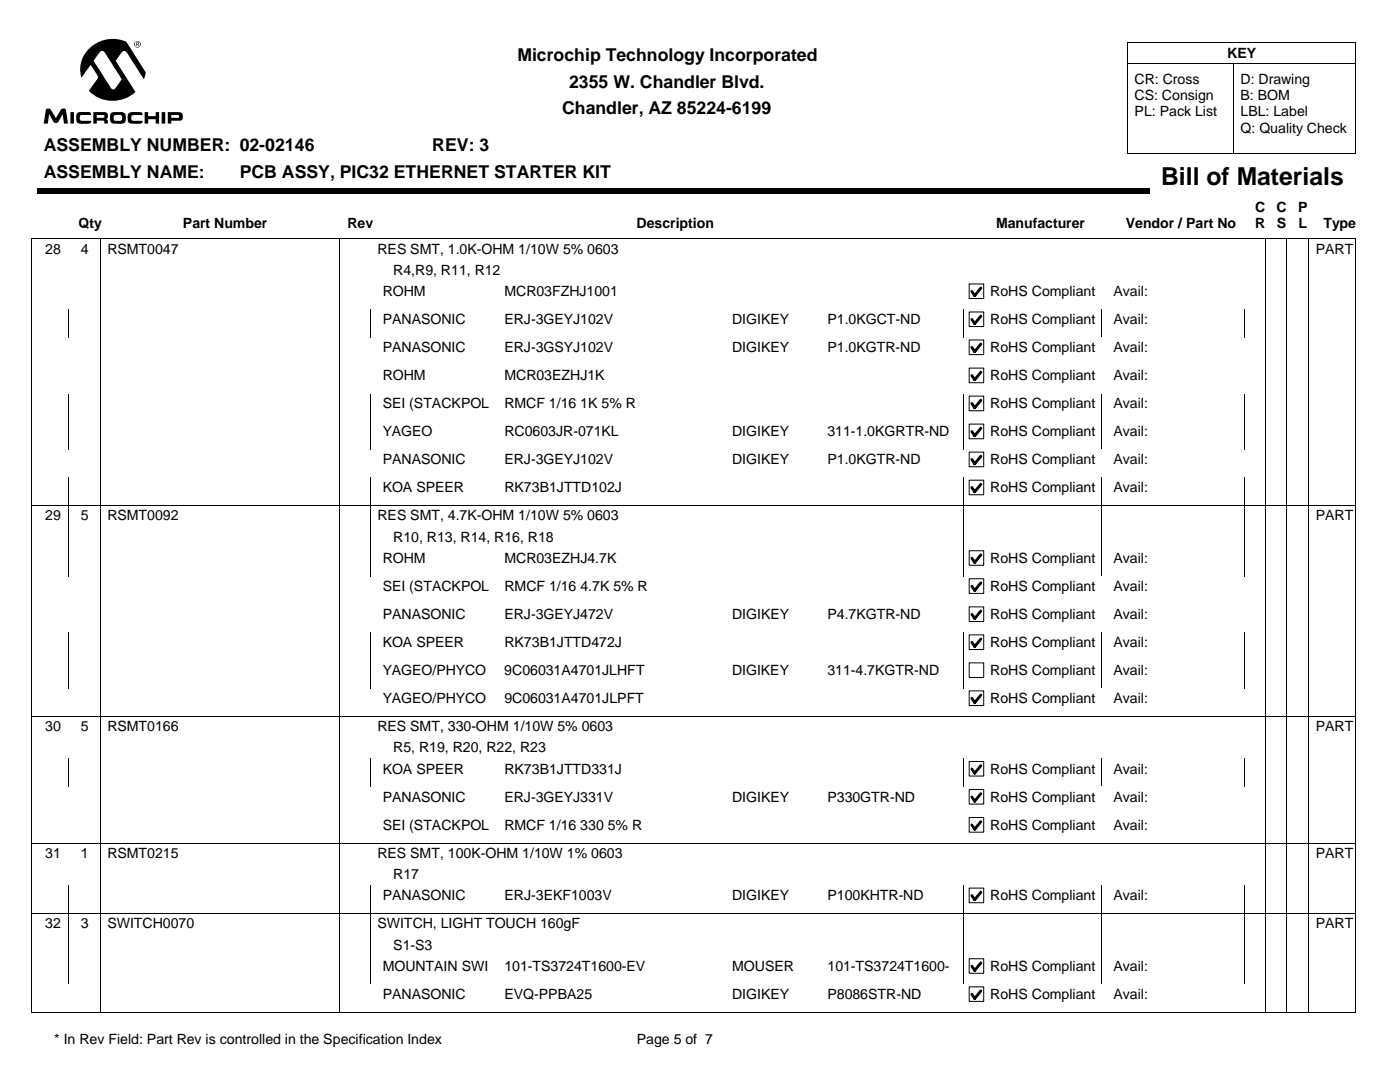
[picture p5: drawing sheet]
<svg xmlns="http://www.w3.org/2000/svg" width="279mm" height="216mm" viewBox="0 0 279 216" stroke-linecap="round" stroke-linejoin="round" font-family="sans-serif">
<g fill="#000">
<path d="M7.4 37.6h222v1.1h-222z"/>
<path d="M26.8 8.8a.66 .66 0 0 1 1.3 0 .66 .66 0 0 1-1.3 0zM33.5 22.4h2.1a.87 .87 0 0 1 .9 .7 .87 .87 0 0 1-.7 1h-1.6v.6h-.7zM32.3 22.4h.7v2.3h-.7zM18 9.5a6.7 6.7 0 0 1 7.2-1.1l3.9 6-.4 1.4-3.3-5.2a.63 .63 0 0 0-.6-.4 .63 .63 0 0 0-.6 .4l-1.1 1.5 3.9 6.3a6.7 6.7 0 0 1-9.3-.3l1.7-2.4 .2-.3-1.5-2.5-1.9 2.6a5.8 5.8 0 0 1 1.8-6zM28.9 22.4h.7v.8h1.5v-.8h.6v2.3h-.6v-.9h-1.5v.9h-.7zM25.7 22.6a3.7 3.7 0 0 1 2.5-.2l.1 .1 .1 .5h-1.8a.6 .6 0 0 0-.4 .5 .6 .6 0 0 0 .4 .6h1.8l-.1 .5-.9 .1a2.11 2.11 0 0 1-1.8-.4 2.22 2.22 0 0 1 .1-1.7zM22.3 22.5l.7-.1a2.94 2.94 0 0 1 1.9 .2l.2 .3a1.42 1.42 0 0 1-.6 1.7l-.8 .1a1.77 1.77 0 0 1-1.6-.4 1.9 1.9 0 0 1 .2-1.8zM18.6 22.4h2.4a.77 .77 0 0 1 .6 .6 .77 .77 0 0 1-.4 .8 .7 .7 0 0 1 .3 .9h-.7v-.5l-.2-.1h-1.3v.6h-.7zM15.4 22.6a4 4 0 0 1 2.4-.2l.3 .1 .1 .4h-1.8a.6 .6 0 0 0-.5 .6 .6 .6 0 0 0 .4 .6h1.9l-.2 .5-1.8 .1a.77 .77 0 0 1-1-.8v-1zM14.1 22.4h.7v2.3h-.7zM9.3 21.7h.5l.3 .1 1.1 1.8 .9-1.7a.61 .61 0 0 1 1.1 .1l.4 2.7h-.8l-.3-1.9-.8 1.5-.4 .2-.6-.1-.9-1.6-.3 1.9h-.8zM26.8 8.8a.6 .6 0 0 0 1.2 0 .6 .6 0 0 0-1.2 0zM34.2 22.9v.6h1.4a.31 .31 0 0 0 .2-.3 .31 .31 0 0 0-.3-.3zM19.9 10.4l-1.2 1.7 3.3 5.3a.58 .58 0 0 0 .5 .4 .58 .58 0 0 0 .6-.3l1.2-1.7-3.5-5.4-.4-.2zM22.9 23l-.2 .2 .1 .8 1.2 .1a.63 .63 0 0 0 .4-.6 .63 .63 0 0 0-.4-.6zM19.3 22.9v.6h1.3a.29 .29 0 0 0 .2-.3 .29 .29 0 0 0-.3-.3zM27.2 8.4l.5 .1v.2l-.2 .2 .3 .3h-.2l-.2-.3h-.1v.3h-.1zM27.3 8.5v.3l.3-.1v-.1z"/>
</g>
<path d="M225.1 12.7h45.5M225.1 8.5h45.5v22.2h-45.5M225.1 8.5v22.2M246.3 12.7v18M20.1 47.6v8.5M67.7 47.6v8.5M252.6 47.6v8.5M256.8 47.6v8.5M261.1 47.6v8.5M270.4 47.7l-264-.1v8.5M270.6 47.6v8.5" fill="none" stroke="#000" stroke-width=".2"/>
<path d="M193.4 56.7h2.9v2.9h-2.9z" fill="#fff"/>
<path d="M193.4 56.7h2.9v2.9h-2.9z" fill="none" stroke="#000" stroke-width=".2"/>
<path d="M195.7 57.5l-1.2 1.5-.5-.9" fill="none" stroke="#000" stroke-width=".56"/>
<path d="M197.4 56.1h22.4v4h-22.4z" fill="#fff"/>
<path d="M6.4 56.1v5.6M20.1 56.1v5.6M67.7 56.1v5.6M252.6 56.1v5.6M256.8 56.1v5.6M261.1 56.1v5.6M270.6 56.1v5.6" fill="none" stroke="#000" stroke-width=".2"/>
<path d="M193.4 62.3h2.9v2.9h-2.9z" fill="#fff"/>
<path d="M193.4 62.3h2.9v2.9h-2.9z" fill="none" stroke="#000" stroke-width=".2"/>
<path d="M195.7 63.1l-1.2 1.5-.5-.9" fill="none" stroke="#000" stroke-width=".56"/>
<path d="M197.4 61.7h22.4v4h-22.4z" fill="#fff"/>
<path d="M6.4 61.7v5.6M13.7 61.7v5.6M20.1 61.7v5.6M67.7 61.7v5.6M74 61.7v5.6M192.4 61.7v5.6M219.8 61.7v5.6M248.4 61.7v5.6M252.6 61.7v5.6M256.8 61.7v5.6M261.1 61.7v5.6M270.6 61.7v5.6" fill="none" stroke="#000" stroke-width=".2"/>
<path d="M193.4 67.9h2.9v2.9h-2.9z" fill="#fff"/>
<path d="M193.4 67.8h2.9v3h-2.9z" fill="none" stroke="#000" stroke-width=".2"/>
<path d="M195.7 68.7l-1.2 1.5-.5-.9" fill="none" stroke="#000" stroke-width=".56"/>
<path d="M197.4 67.3h22.4v4h-22.4z" fill="#fff"/>
<path d="M6.4 67.3v5.6M20.1 67.3v5.6M67.7 67.3v5.6M252.6 67.3v5.6M256.8 67.3v5.6M261.1 67.3v5.6M270.6 67.3v5.6" fill="none" stroke="#000" stroke-width=".2"/>
<path d="M193.4 73.5h2.9v2.9h-2.9z" fill="#fff"/>
<path d="M193.4 73.4h2.9v3h-2.9z" fill="none" stroke="#000" stroke-width=".2"/>
<path d="M195.7 74.3l-1.2 1.5-.5-.9" fill="none" stroke="#000" stroke-width=".56"/>
<path d="M197.4 72.9h22.4v4h-22.4z" fill="#fff"/>
<path d="M6.4 72.9v5.6M20.1 72.9v5.6M67.7 72.9v5.6M252.6 72.9v5.6M256.8 72.9v5.6M261.1 72.9v5.6M270.6 72.9v5.6" fill="none" stroke="#000" stroke-width=".2"/>
<path d="M193.4 79.1h2.9v2.9h-2.9z" fill="#fff"/>
<path d="M193.4 79h2.9v3h-2.9z" fill="none" stroke="#000" stroke-width=".2"/>
<path d="M195.7 79.9l-1.2 1.5-.5-.9" fill="none" stroke="#000" stroke-width=".56"/>
<path d="M197.4 78.5h22.4v4h-22.4z" fill="#fff"/>
<path d="M6.4 78.5v5.6M13.7 78.5v5.6M20.1 78.5v5.6M67.7 78.5v5.6M74 78.5v5.6M192.4 78.5v5.6M219.8 78.5v5.6M248.4 78.5v5.6M252.6 78.5v5.6M256.8 78.5v5.6M261.1 78.5v5.6M270.6 78.5v5.6" fill="none" stroke="#000" stroke-width=".2"/>
<path d="M193.4 84.6h2.9v2.9h-2.9z" fill="#fff"/>
<path d="M193.4 84.6h2.9v2.9h-2.9z" fill="none" stroke="#000" stroke-width=".2"/>
<path d="M195.7 85.4l-1.2 1.6-.5-.9" fill="none" stroke="#000" stroke-width=".56"/>
<path d="M197.4 84.1h22.4v4h-22.4z" fill="#fff"/>
<path d="M6.4 84.1v5.6M13.7 84.1v5.6M20.1 84.1v5.6M67.7 84.1v5.6M74 84.1v5.6M192.4 84.1v5.6M219.8 84.1v5.6M248.4 84.1v5.6M252.6 84.1v5.6M256.8 84.1v5.6M261.1 84.1v5.6M270.6 84.1v5.6" fill="none" stroke="#000" stroke-width=".2"/>
<path d="M193.4 90.2h2.9v2.9h-2.9z" fill="#fff"/>
<path d="M193.4 90.2h2.9v2.9h-2.9z" fill="none" stroke="#000" stroke-width=".2"/>
<path d="M195.7 91l-1.2 1.5-.5-.8" fill="none" stroke="#000" stroke-width=".56"/>
<path d="M197.4 89.7h22.4v4h-22.4z" fill="#fff"/>
<path d="M6.4 89.7v5.6M20.1 89.7v5.6M67.7 89.7v5.6M252.6 89.7v5.6M256.8 89.7v5.6M261.1 89.7v5.6M270.6 89.7v5.6" fill="none" stroke="#000" stroke-width=".2"/>
<path d="M193.4 95.8h2.9v2.9h-2.9z" fill="#fff"/>
<path d="M193.4 95.8h2.9v2.9h-2.9z" fill="none" stroke="#000" stroke-width=".2"/>
<path d="M195.7 96.6l-1.2 1.5-.5-.8" fill="none" stroke="#000" stroke-width=".56"/>
<path d="M197.4 95.3h22.4v4h-22.4z" fill="#fff"/>
<g fill="none" stroke="#000" stroke-width=".2">
<path d="M6.4 95.3v14M13.7 95.3v14M20.1 95.3v14M67.7 95.3v14M74 95.3v14M192.4 95.3v14M219.8 95.3v14M248.4 95.3v14M252.6 95.3v14M256.8 95.3v14M261.1 95.3v14M270.6 95.3v14"/>
<path d="M6.3 100.9h264.1"/>
</g>
<path d="M193.4 109.9h2.9v2.9h-2.9z" fill="#fff"/>
<path d="M193.4 109.9h2.9v2.9h-2.9z" fill="none" stroke="#000" stroke-width=".2"/>
<path d="M195.7 110.7l-1.2 1.5-.5-.8" fill="none" stroke="#000" stroke-width=".56"/>
<path d="M197.4 109.3h22.4v4h-22.4z" fill="#fff"/>
<path d="M6.4 109.3v5.7M13.7 109.3v5.7M20.1 109.3v5.7M67.7 109.3v5.7M74 109.3v5.7M192.4 109.3v5.7M219.8 109.3v5.7M248.4 109.3v5.7M252.6 109.3v5.7M256.8 109.3v5.7M261.1 109.3v5.7M270.6 109.3v5.7" fill="none" stroke="#000" stroke-width=".2"/>
<path d="M193.4 115.5h2.9v2.9h-2.9z" fill="#fff"/>
<path d="M193.4 115.5h2.9v2.9h-2.9z" fill="none" stroke="#000" stroke-width=".2"/>
<path d="M195.7 116.3l-1.2 1.5-.5-.8" fill="none" stroke="#000" stroke-width=".56"/>
<path d="M197.4 115h22.4v3.9h-22.4z" fill="#fff"/>
<path d="M6.4 115v5.5M20.1 115v5.5M67.7 115v5.5M252.6 115v5.5M256.8 115v5.5M261.1 115v5.5M270.6 115v5.5" fill="none" stroke="#000" stroke-width=".2"/>
<path d="M193.4 121.1h2.9v2.9h-2.9z" fill="#fff"/>
<path d="M193.4 121.1h2.9v2.9h-2.9z" fill="none" stroke="#000" stroke-width=".2"/>
<path d="M195.7 121.9l-1.2 1.5-.5-.8" fill="none" stroke="#000" stroke-width=".56"/>
<path d="M197.4 120.6h22.4v3.9h-22.4z" fill="#fff"/>
<path d="M6.4 120.6v5.6M20.1 120.6v5.6M67.7 120.6v5.6M252.6 120.6v5.6M256.8 120.6v5.6M261.1 120.6v5.6M270.6 120.6v5.6" fill="none" stroke="#000" stroke-width=".2"/>
<path d="M193.4 126.7h2.9v2.9h-2.9z" fill="#fff"/>
<path d="M193.4 126.7h2.9v2.9h-2.9z" fill="none" stroke="#000" stroke-width=".2"/>
<path d="M195.7 127.5l-1.2 1.5-.5-.8" fill="none" stroke="#000" stroke-width=".56"/>
<path d="M197.4 126.2h22.4v3.9h-22.4z" fill="#fff"/>
<path d="M6.4 126.2v5.5M13.7 126.2v5.5M20.1 126.2v5.5M67.7 126.2v5.5M74 126.2v5.5M192.4 126.2v5.5M219.8 126.2v5.5M248.4 126.2v5.5M252.6 126.2v5.5M256.8 126.2v5.5M261.1 126.2v5.5M270.6 126.2v5.5" fill="none" stroke="#000" stroke-width=".2"/>
<path d="M193.4 132.3h2.9v2.9h-2.9z" fill="#fff"/>
<path d="M193.4 132.3h2.9v2.9h-2.9z" fill="none" stroke="#000" stroke-width=".2"/>
<path d="M197.4 131.7h22.4v4h-22.4z" fill="#fff"/>
<path d="M6.4 131.7v5.6M13.7 131.7v5.6M20.1 131.7v5.6M67.7 131.7v5.6M74 131.7v5.6M192.4 131.7v5.6M219.8 131.7v5.6M248.4 131.7v5.6M252.6 131.7v5.6M256.8 131.7v5.6M261.1 131.7v5.6M270.6 131.7v5.6" fill="none" stroke="#000" stroke-width=".2"/>
<path d="M193.4 137.9h2.9v2.9h-2.9z" fill="#fff"/>
<path d="M193.4 137.9h2.9v2.9h-2.9z" fill="none" stroke="#000" stroke-width=".2"/>
<path d="M195.7 138.7l-1.2 1.5-.5-.9" fill="none" stroke="#000" stroke-width=".56"/>
<path d="M197.4 137.3h22.4v4h-22.4z" fill="#fff"/>
<path d="M6.4 137.3v14.1M20.1 137.3v14.1M67.7 137.3v14.1M252.6 137.3v14.1M256.8 137.3v14.1M261.1 137.3v14.1M270.6 137.3v14.1M6.3 142.9h264.1" fill="none" stroke="#000" stroke-width=".2"/>
<path d="M193.4 152h2.9v2.9h-2.9z" fill="#fff"/>
<path d="M193.4 152h2.9v2.9h-2.9z" fill="none" stroke="#000" stroke-width=".2"/>
<path d="M195.7 152.8l-1.2 1.5-.5-.9" fill="none" stroke="#000" stroke-width=".56"/>
<path d="M197.4 151.4h22.4v4h-22.4z" fill="#fff"/>
<path d="M6.4 151.4v5.6M13.7 151.4v5.6M20.1 151.4v5.6M67.7 151.4v5.6M74 151.4v5.6M192.4 151.4v5.6M219.8 151.4v5.6M248.4 151.4v5.6M252.6 151.4v5.6M256.8 151.4v5.6M261.1 151.4v5.6M270.6 151.4v5.6" fill="none" stroke="#000" stroke-width=".2"/>
<path d="M193.4 157.6h2.9v2.8h-2.9z" fill="#fff"/>
<path d="M193.4 157.5h2.9v2.9h-2.9z" fill="none" stroke="#000" stroke-width=".2"/>
<path d="M195.7 158.4l-1.2 1.5-.5-.9" fill="none" stroke="#000" stroke-width=".56"/>
<path d="M197.4 157h22.4v4h-22.4z" fill="#fff"/>
<path d="M6.4 157v5.6M20.1 157v5.6M67.7 157v5.6M252.6 157v5.6M256.8 157v5.6M261.1 157v5.6M270.6 157v5.6" fill="none" stroke="#000" stroke-width=".2"/>
<path d="M193.4 163.2h2.9v2.9h-2.9z" fill="#fff"/>
<path d="M193.4 163.1h2.9v3h-2.9z" fill="none" stroke="#000" stroke-width=".2"/>
<path d="M195.7 164l-1.2 1.5-.5-.9" fill="none" stroke="#000" stroke-width=".56"/>
<path d="M197.4 162.6h22.4v4h-22.4z" fill="#fff"/>
<path d="M6.3 168.2h264.1M6.4 162.6v14.1M20.1 162.6v14.1M67.7 162.6v14.1M252.6 162.6v14.1M256.8 162.6v14.1M261.1 162.6v14.1M270.6 162.6v14.1" fill="none" stroke="#000" stroke-width=".2"/>
<path d="M193.4 177.2h2.9v2.9h-2.9z" fill="#fff"/>
<path d="M193.4 177.2h2.9v2.9h-2.9z" fill="none" stroke="#000" stroke-width=".2"/>
<path d="M195.7 178l-1.2 1.5-.5-.8" fill="none" stroke="#000" stroke-width=".56"/>
<path d="M197.4 176.7h22.4v4h-22.4z" fill="#fff"/>
<g fill="none" stroke="#000" stroke-width=".2">
<path d="M6.4 176.7v14M13.7 176.7v14M20.1 176.7v14M67.7 176.7v14M74 176.7v14M192.4 176.7v14M219.8 176.7v14M248.4 176.7v14M252.6 176.7v14M256.8 176.7v14M261.1 176.7v14M270.6 176.7v14"/>
<path d="M6.3 182.3h264.1"/>
</g>
<path d="M193.4 191.3h2.9v2.9h-2.9z" fill="#fff"/>
<path d="M193.4 191.3h2.9v2.9h-2.9z" fill="none" stroke="#000" stroke-width=".2"/>
<path d="M195.7 192.1l-1.2 1.5-.5-.8" fill="none" stroke="#000" stroke-width=".56"/>
<path d="M197.4 190.8h22.4v4h-22.4z" fill="#fff"/>
<path d="M6.4 190.8v5.5M13.7 190.8v5.5M20.1 190.8v5.5M67.7 190.8v5.5M74 190.8v5.5M192.4 190.8v5.5M219.8 190.8v5.5M248.4 190.8v5.5M252.6 190.8v5.5M256.8 190.8v5.5M261.1 190.8v5.5M270.6 190.8v5.5" fill="none" stroke="#000" stroke-width=".2"/>
<path d="M193.4 196.9h2.9v2.9h-2.9z" fill="#fff"/>
<path d="M193.4 196.9h2.9v2.9h-2.9z" fill="none" stroke="#000" stroke-width=".2"/>
<path d="M195.7 197.7l-1.2 1.5-.5-.8" fill="none" stroke="#000" stroke-width=".56"/>
<path d="M197.4 196.4h22.4v4h-22.4z" fill="#fff"/>
<path d="M6.4 196.4v5.6h264M20.1 196.4v5.6M67.7 196.4v5.6M252.6 196.4v5.6M256.8 196.4v5.6M261.1 196.4v5.6M270.6 196.4v5.6" fill="none" stroke="#000" stroke-width=".2"/>
<text font-size="4.9" x="231.7" y="36.9">Bill of Materials</text>
<g font-size="3.5">
<text x="103.3" y="12.2">Microchip Technology Incorporated</text>
<text x="113.6" y="17.5">2355 W. Chandler Blvd.</text>
<text x="112.2" y="22.8">Chandler, AZ 85224-6199</text>
<text x="8.7" y="30.2">ASSEMBLY NUMBER: 02-02146</text>
<text x="8.7" y="35.5">ASSEMBLY NAME:</text>
<text x="47.8" y="35.5">PCB ASSY, PIC32 ETHERNET STARTER KIT</text>
<text x="86.3" y="30.2">REV: 3</text>
</g>
<g font-size="2.8">
<text x="244.9" y="11.5">KEY</text>
<text x="226.4" y="16.7">CR: Cross</text>
<text x="247.6" y="16.7">D: Drawing</text>
<text x="226.4" y="20">CS: Consign</text>
<text x="226.4" y="23.2">PL: Pack List</text>
<text x="247.6" y="20">B: BOM</text>
<text x="247.6" y="23.2">LBL: Label</text>
<text x="247.6" y="26.5">Q: Quality Check</text>
<text x="15.7" y="45.4">Qty</text>
<text x="36.5" y="45.4">Part Number</text>
<text x="69.3" y="45.4">Rev</text>
<text x="127" y="45.4">Description</text>
<text x="198.8" y="45.4">Manufacturer</text>
<text x="224.7" y="45.4">Vendor / Part No</text>
<text x="250.5" y="42.2">C</text>
<text x="250.5" y="45.6">R</text>
<text x="254.7" y="42.2">C</text>
<text x="254.8" y="45.6">S</text>
<text x="259.1" y="42.2">P</text>
<text x="259.1" y="45.6">L</text>
<text x="264.1" y="45.4">Type</text>
<text x="9" y="50.6">28</text>
<text x="16.2" y="50.6">4</text>
<text x="21.4" y="50.6">RSMT0047</text>
<text x="75.3" y="50.6">RES SMT, 1.0K-OHM 1/10W 5% 0603</text>
<text x="262.6" y="50.6">PART</text>
<text x="76.4" y="59.1">ROHM</text>
<text x="78.5" y="54.8">R4,R9, R11, R12</text>
<text x="100.7" y="59.1">MCR03FZHJ1001</text>
<text x="197.6" y="59.1">RoHS Compliant</text>
<text x="222.2" y="59.1">Avail:</text>
<text x="76.4" y="64.7">PANASONIC</text>
<text x="100.7" y="64.7">ERJ-3GEYJ102V</text>
<text x="146.1" y="64.7">DIGIKEY</text>
<text x="165.1" y="64.7">P1.0KGCT-ND</text>
<text x="197.6" y="64.7">RoHS Compliant</text>
<text x="222.2" y="64.7">Avail:</text>
<text x="76.4" y="70.3">PANASONIC</text>
<text x="100.7" y="70.3">ERJ-3GSYJ102V</text>
<text x="146.1" y="70.3">DIGIKEY</text>
<text x="165.1" y="70.3">P1.0KGTR-ND</text>
<text x="197.6" y="70.3">RoHS Compliant</text>
<text x="222.2" y="70.3">Avail:</text>
<text x="76.4" y="75.9">ROHM</text>
<text x="100.7" y="75.9">MCR03EZHJ1K</text>
<text x="197.6" y="75.9">RoHS Compliant</text>
<text x="222.2" y="75.9">Avail:</text>
<text x="76.4" y="81.5">SEI (STACKPOL</text>
<text x="100.7" y="81.5">RMCF 1/16 1K 5% R</text>
<text x="197.6" y="81.5">RoHS Compliant</text>
<text x="222.2" y="81.5">Avail:</text>
<text x="76.4" y="87.1">YAGEO</text>
<text x="100.7" y="87.1">RC0603JR-071KL</text>
<text x="146.1" y="87.1">DIGIKEY</text>
<text x="165.1" y="87.1">311-1.0KGRTR-ND</text>
<text x="197.6" y="87.1">RoHS Compliant</text>
<text x="222.2" y="87.1">Avail:</text>
<text x="76.4" y="92.6">PANASONIC</text>
<text x="100.7" y="92.6">ERJ-3GEYJ102V</text>
<text x="146.1" y="92.6">DIGIKEY</text>
<text x="165.1" y="92.6">P1.0KGTR-ND</text>
<text x="197.6" y="92.6">RoHS Compliant</text>
<text x="222.2" y="92.6">Avail:</text>
<text x="76.4" y="98.2">KOA SPEER</text>
<text x="100.7" y="98.2">RK73B1JTTD102J</text>
<text x="197.6" y="98.2">RoHS Compliant</text>
<text x="222.2" y="98.2">Avail:</text>
<text x="9" y="103.8">29</text>
<text x="16.2" y="103.8">5</text>
<text x="21.4" y="103.8">RSMT0092</text>
<text x="75.3" y="103.8">RES SMT, 4.7K-OHM 1/10W 5% 0603</text>
<text x="262.6" y="103.8">PART</text>
<text x="76.4" y="112.3">ROHM</text>
<text x="78.5" y="108.1">R10, R13, R14, R16, R18</text>
<text x="100.7" y="112.3">MCR03EZHJ4.7K</text>
<text x="197.6" y="112.3">RoHS Compliant</text>
<text x="222.2" y="112.3">Avail:</text>
<text x="76.4" y="117.9">SEI (STACKPOL</text>
<text x="100.7" y="117.9">RMCF 1/16 4.7K 5% R</text>
<text x="197.6" y="117.9">RoHS Compliant</text>
<text x="222.2" y="117.9">Avail:</text>
<text x="76.4" y="123.5">PANASONIC</text>
<text x="100.7" y="123.5">ERJ-3GEYJ472V</text>
<text x="146.1" y="123.5">DIGIKEY</text>
<text x="165.1" y="123.5">P4.7KGTR-ND</text>
<text x="197.6" y="123.5">RoHS Compliant</text>
<text x="222.2" y="123.5">Avail:</text>
<text x="76.4" y="129.1">KOA SPEER</text>
<text x="100.7" y="129.1">RK73B1JTTD472J</text>
<text x="197.6" y="129.1">RoHS Compliant</text>
<text x="222.2" y="129.1">Avail:</text>
<text x="76.4" y="134.7">YAGEO/PHYCO</text>
<text x="100.7" y="134.7">9C06031A4701JLHFT</text>
<text x="146.1" y="134.7">DIGIKEY</text>
<text x="165.1" y="134.7">311-4.7KGTR-ND</text>
<text x="197.6" y="134.7">RoHS Compliant</text>
<text x="222.2" y="134.7">Avail:</text>
<text x="76.4" y="140.3">YAGEO/PHYCO</text>
<text x="100.7" y="140.3">9C06031A4701JLPFT</text>
<text x="197.6" y="140.3">RoHS Compliant</text>
<text x="222.2" y="140.3">Avail:</text>
<text x="9" y="145.9">30</text>
<text x="16.2" y="145.9">5</text>
<text x="21.4" y="145.9">RSMT0166</text>
<text x="75.3" y="145.9">RES SMT, 330-OHM 1/10W 5% 0603</text>
<text x="262.6" y="145.9">PART</text>
<text x="76.4" y="154.4">KOA SPEER</text>
<text x="78.5" y="150.1">R5, R19, R20, R22, R23</text>
<text x="100.7" y="154.4">RK73B1JTTD331J</text>
<text x="197.6" y="154.4">RoHS Compliant</text>
<text x="222.2" y="154.4">Avail:</text>
<text x="76.4" y="160">PANASONIC</text>
<text x="100.7" y="160">ERJ-3GEYJ331V</text>
<text x="146.1" y="160">DIGIKEY</text>
<text x="165.1" y="160">P330GTR-ND</text>
<text x="197.6" y="160">RoHS Compliant</text>
<text x="222.2" y="160">Avail:</text>
<text x="76.4" y="165.5">SEI (STACKPOL</text>
<text x="100.7" y="165.5">RMCF 1/16 330 5% R</text>
<text x="197.6" y="165.5">RoHS Compliant</text>
<text x="222.2" y="165.5">Avail:</text>
<text x="9" y="171.2">31</text>
<text x="16.2" y="171.2">1</text>
<text x="21.4" y="171.2">RSMT0215</text>
<text x="75.3" y="171.2">RES SMT, 100K-OHM 1/10W 1% 0603</text>
<text x="262.6" y="171.2">PART</text>
<text x="76.4" y="179.6">PANASONIC</text>
<text x="78.5" y="175.4">R17</text>
<text x="100.7" y="179.6">ERJ-3EKF1003V</text>
<text x="146.1" y="179.6">DIGIKEY</text>
<text x="165.1" y="179.6">P100KHTR-ND</text>
<text x="197.6" y="179.6">RoHS Compliant</text>
<text x="222.2" y="179.6">Avail:</text>
<text x="9" y="185.3">32</text>
<text x="16.2" y="185.3">3</text>
<text x="21.4" y="185.3">SWITCH0070</text>
<text x="75.3" y="185.3">SWITCH, LIGHT TOUCH 160gF</text>
<text x="262.6" y="185.3">PART</text>
<text x="78.5" y="189.5">S1-S3</text>
<text x="76.4" y="193.7">MOUNTAIN SWI</text>
<text x="100.7" y="193.7">101-TS3724T1600-EV</text>
<text x="146.1" y="193.7">MOUSER</text>
<text x="165.1" y="193.7">101-TS3724T1600-</text>
<text x="197.6" y="193.7">RoHS Compliant</text>
<text x="222.2" y="193.7">Avail:</text>
<text x="76.4" y="199.3">PANASONIC</text>
<text x="100.7" y="199.3">EVQ-PPBA25</text>
<text x="146.1" y="199.3">DIGIKEY</text>
<text x="165.1" y="199.3">P8086STR-ND</text>
<text x="197.6" y="199.3">RoHS Compliant</text>
<text x="222.2" y="199.3">Avail:</text>
<text x="10.8" y="208.4">* In Rev Field: Part Rev is controlled in the Specification Index</text>
<text x="127.1" y="208.4">Page 5 of 7</text>
</g>
</svg>
